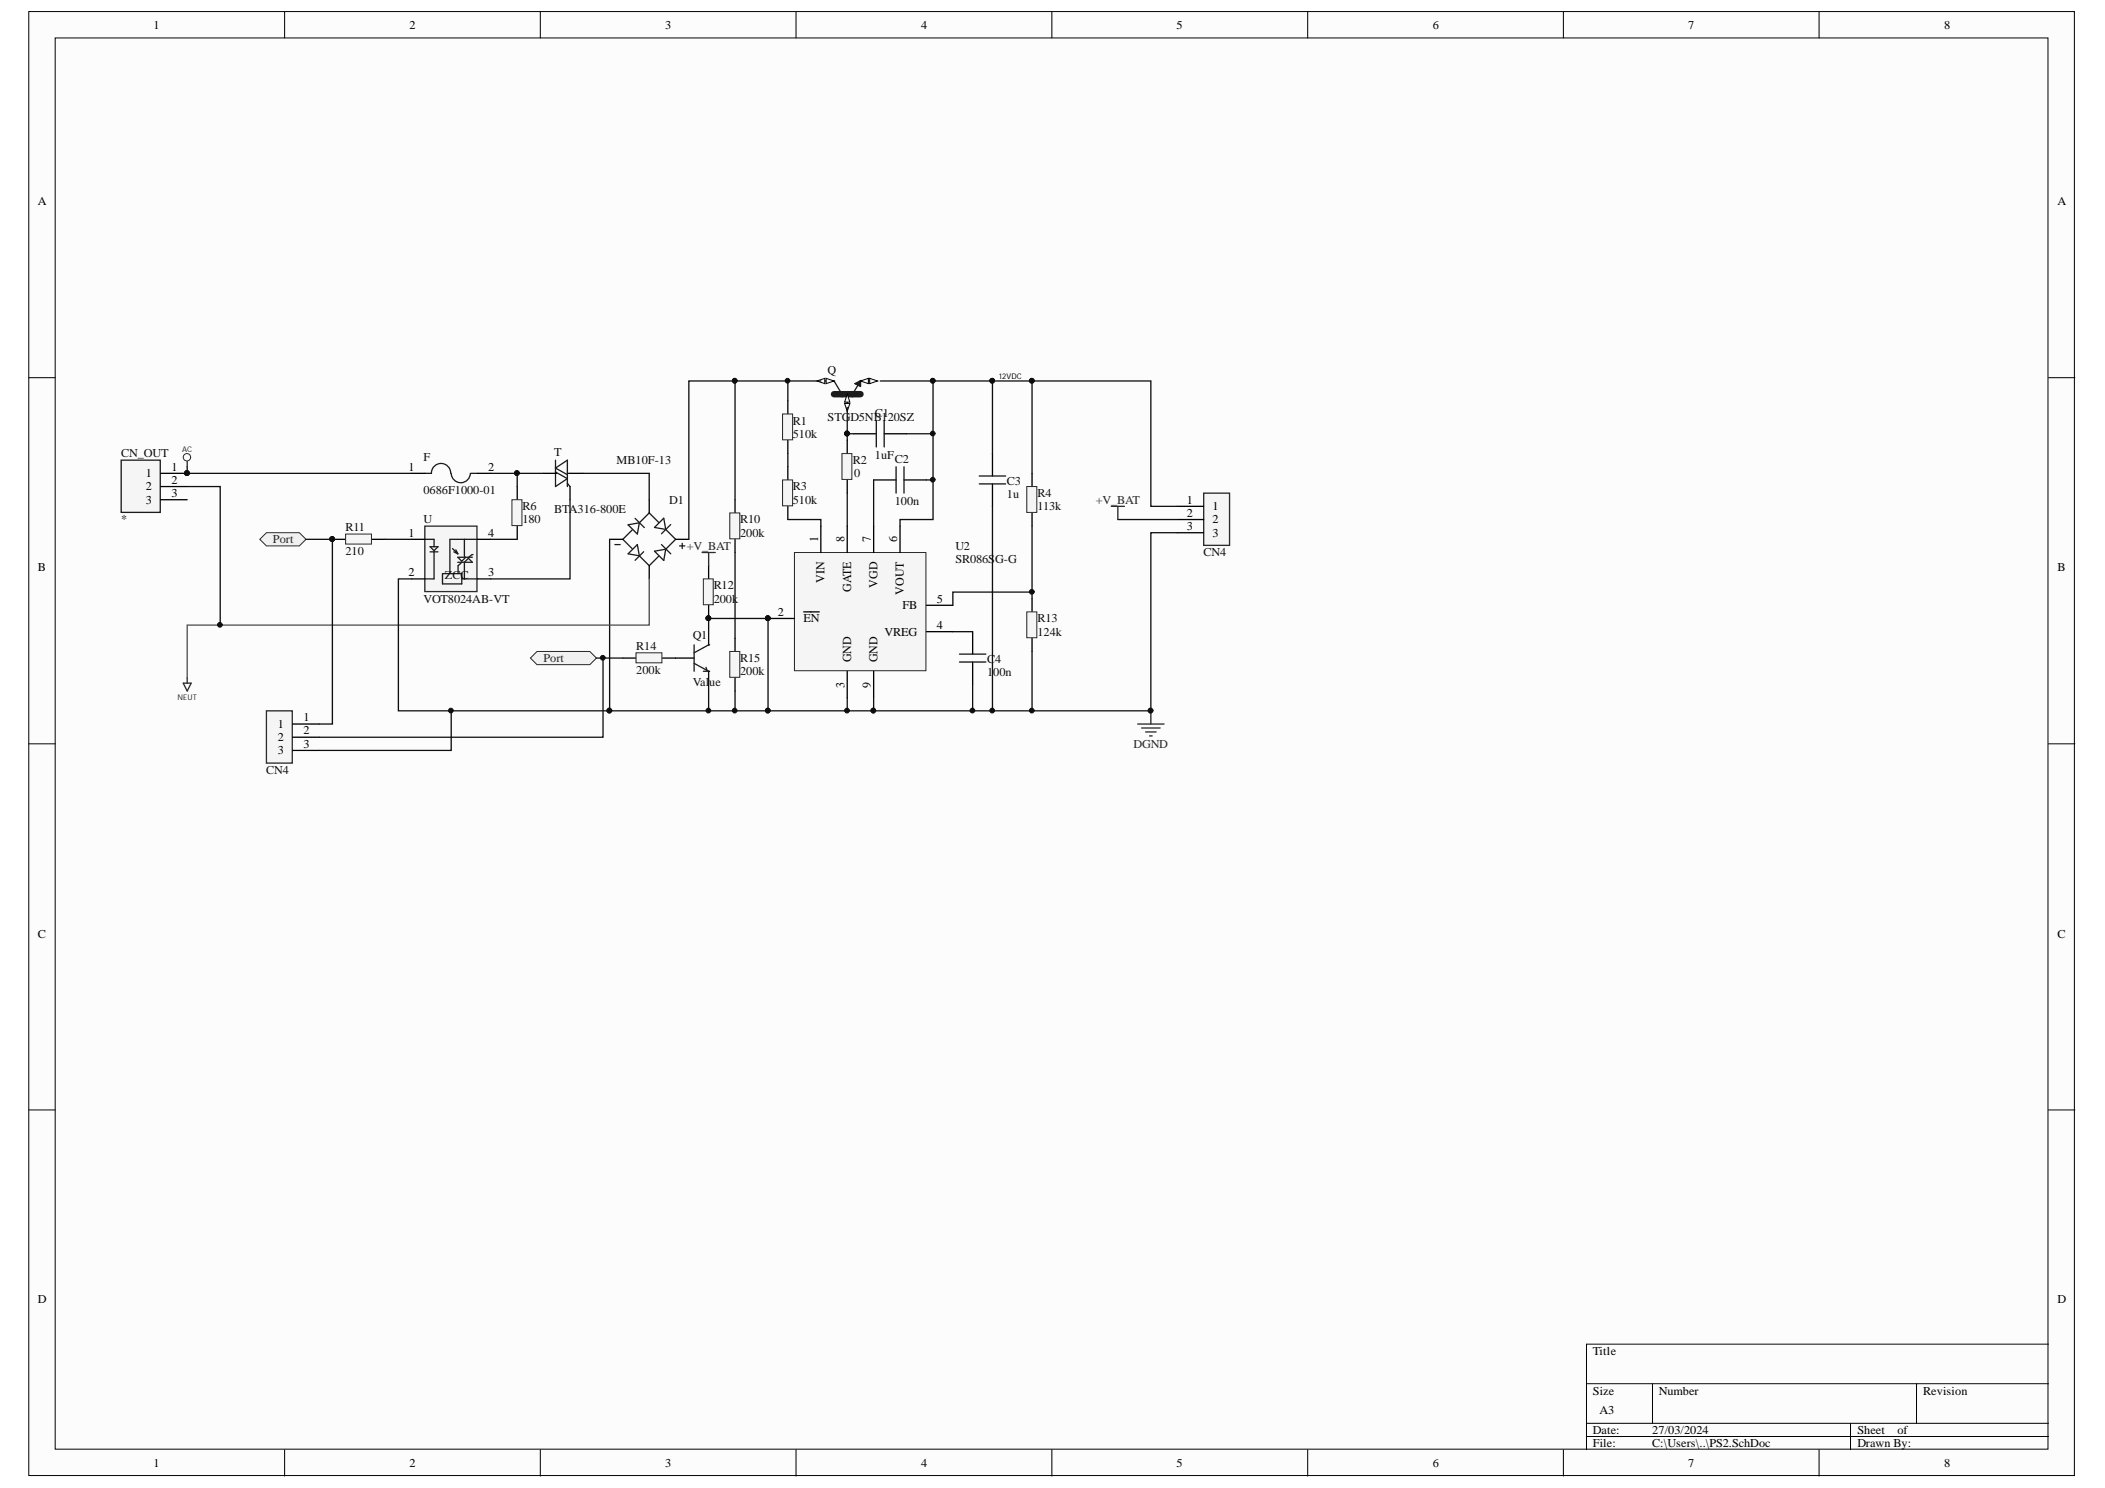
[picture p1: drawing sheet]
<svg xmlns="http://www.w3.org/2000/svg" width="297mm" height="210mm" viewBox="0 0 297 210" stroke-linecap="round" stroke-linejoin="round" font-family="sans-serif">
<g fill="#fcfcfc" stroke="#000" stroke-width=".14">
<path d="M4.1 1.6h288.6v206.5h-288.6z"/>
<path d="M7.8 5.4h281.2v199h-281.2z"/>
</g>
<g fill="none" stroke="#000" stroke-width=".14">
<path d="M40.2 1.6v3.8M76.2 1.6v3.8M112.3 1.6v3.8M148.4 1.6v3.8M184.5 1.6v3.8M220.6 1.6v3.8M256.7 1.6v3.8M4.1 53.3h3.7M289.1 53.3h3.7M4.1 104.9h3.7M289.1 104.9h3.7M4.1 156.6h3.7"/>
<path d="M289.1 156.6h3.7M223.9 195.2h65.2M233.2 195.2v5.6M270.4 195.2v5.6M289.1 189.6h-65.2v14.9M40.2 204.5v3.7M76.2 204.5v3.7M112.3 204.5v3.7M148.4 204.5v3.7M184.5 204.5v3.7M220.6 204.5v3.7M223.9 200.8h65.2"/>
<path d="M223.9 202.6h65.2M256.7 204.5v3.7M261.1 200.8v3.7"/>
</g>
<path d="M25.9 96.4h1.1l-.6 1.1zM26.4 95.6v.8" fill="none" stroke="#262626" stroke-width=".18"/>
<path d="M103.7 90v1.9M103.7 95.6v1.9" fill="none" stroke="#000" stroke-width=".18"/>
<path d="M103 91.9h1.4v3.6h-1.4z" fill="#f5f5f5" stroke="#262626" stroke-width=".14"/>
<path d="M103.7 70.5v1.9M103.7 76.1v1.8" fill="none" stroke="#000" stroke-width=".18"/>
<path d="M103 72.4h1.4v3.6h-1.4z" fill="#f5f5f5" stroke="#262626" stroke-width=".14"/>
<path d="M103.7 77.9v12.1" fill="none" stroke="#0e0e0e" stroke-width=".18"/>
<path d="M111.2 56.5v1.9M111.2 62.1v1.9" fill="none" stroke="#000" stroke-width=".18"/>
<path d="M110.4 58.4h1.4v3.6h-1.4z" fill="#f5f5f5" stroke="#262626" stroke-width=".14"/>
<path d="M111.2 65.8v1.9M111.2 71.4v1.9" fill="none" stroke="#000" stroke-width=".18"/>
<path d="M110.4 67.7h1.4v3.7h-1.4z" fill="#f5f5f5" stroke="#262626" stroke-width=".14"/>
<path d="M111.2 73.3h4.6v.9M111.2 64v1.8" fill="none" stroke="#0e0e0e" stroke-width=".18"/>
<path d="M145.6 84.5v1.8M145.6 90v1.9" fill="none" stroke="#000" stroke-width=".18"/>
<path d="M144.9 86.3h1.4v3.7h-1.4z" fill="#f5f5f5" stroke="#262626" stroke-width=".14"/>
<path d="M145.6 66.8v1.8M145.6 72.4v1.8" fill="none" stroke="#000" stroke-width=".18"/>
<path d="M144.9 68.6h1.4v3.7h-1.4z" fill="#f5f5f5" stroke="#262626" stroke-width=".14"/>
<path d="M119.6 62.1v1.9M119.6 67.7v1.9" fill="none" stroke="#000" stroke-width=".18"/>
<path d="M118.8 64h1.4v3.6h-1.4z" fill="#f5f5f5" stroke="#262626" stroke-width=".14"/>
<path d="M124.2 53.7h7.5M140 53.7h5.6v13.1M119.6 69.6v4.6M123.3 67.7v6.5M145.6 74.2v10.3M134.5 89.1h2.8M145.6 83.5h-11.1v1.9" fill="none" stroke="#0e0e0e" stroke-width=".18"/>
<path d="M120.5 61.2h3.2M123.3 67.7h3.1M124.8 61.2h3.1M127.6 67.7h3.1M140 64v3.1M140 68.3v3.1M137.3 89.1v3.2M137.3 93.4v3.2" fill="none" stroke="#000" stroke-width=".18"/>
<path d="M123.7 59.3v3.8M124.8 59.3v3.8M126.4 65.8v3.8M127.6 65.8v3.8M138.2 67.1h3.7M138.2 68.3h3.7M135.4 92.3h3.7M135.4 93.4h3.7" fill="none" stroke="#151515" stroke-width=".18"/>
<g fill="#0e0e0e" stroke="#0e0e0e" stroke-width=".14">
<circle cx="140" cy="53.7" r=".34"/>
<circle cx="145.6" cy="53.7" r=".34"/>
<circle cx="145.6" cy="83.5" r=".34"/>
<circle cx="131.6" cy="53.7" r=".33"/>
<circle cx="162.3" cy="100.2" r=".33"/>
</g>
<path d="M160.5 102.1h3.8M161.1 102.7h2.6M161.7 103.3h1.4M162.2 103.8h.4M162.4 100.3v1.8" fill="none" stroke="#262626" stroke-width=".18"/>
<path d="M169.9 69.6h3.6v7.3h-3.6z" fill="#f5f5f5" stroke="#262626" stroke-width=".18"/>
<path d="M46.9 76.1h1.9M52.5 76.1h1.9M166.1 71.4h3.8M166.1 73.3h3.8M166.1 75.1h3.8" fill="none" stroke="#000" stroke-width=".18"/>
<path d="M157.7 73.3h8.4" fill="none" stroke="#0e0e0e" stroke-width=".18"/>
<circle cx="46.9" cy="76" r=".34" fill="#0e0e0e" stroke="#0e0e0e" stroke-width=".14"/>
<path d="M48.8 75.3h3.6v1.4h-3.6z" fill="#f5f5f5" stroke="#262626" stroke-width=".14"/>
<g fill="#0e0e0e" stroke="#0e0e0e" stroke-width=".14">
<circle cx="46.9" cy="76" r=".34"/>
<circle cx="103.7" cy="100.2" r=".33"/>
</g>
<path d="M103.7 97.5v2.8" fill="none" stroke="#0e0e0e" stroke-width=".18"/>
<path d="M117.7 55.6h3.7" fill="none" stroke="#1c1c1c" stroke-width=".92"/>
<path d="M117.7 53.7l1.1 1.9M121.4 53.7l-1.1 1.9" fill="none" stroke="#1c1c1c" stroke-width=".18"/>
<path d="M119.6 55.6v1.9" fill="none" stroke="#000" stroke-width=".18"/>
<g fill="#fcfcfc" stroke="#000" stroke-width=".14">
<path d="M119.6 55.6l.3 1.1h-.7z"/>
<path d="M119.2 56.9h.7l-.3 1.1z"/>
</g>
<path d="M115.8 53.7h1.9" fill="none" stroke="#000" stroke-width=".18"/>
<g fill="#fcfcfc" stroke="#000" stroke-width=".14">
<path d="M116.6 53.4l1.1 .3-1.1 .4z"/>
<path d="M115.3 53.7l1.1-.3v.7z"/>
</g>
<g fill="none" stroke="#1c1c1c" stroke-width=".18">
<path d="M78.4 64.9v3.7l1.7-1.1M78.4 66.6l1.7 .9M80.1 67l-1.7-1 1.7-1.1v2.6M80.1 66.8h.3M86.8 76.8h.7M88.6 74l1.6-.2-.3 1.5zM88.6 78.1l1.3-1.3 .3 1.6zM89.2 74.8l-1.3 1.3 1.3 1.3M89.6 73.1l1.3 1.3M90.2 78.4l1.4 1.4 1.3-1.3M90.8 77.8l-1.2 1.2M92.4 77.8l1.5-.3-.2 1.6z"/>
<path d="M92.4 74.4l1.3-1.3 .2 1.6zM92.9 73.7l-1.3-1.3-1.4 1.4M93.3 76.8l1.3 1.3M93.9 74.7l1.4 1.4-1.4 1.4M94.6 74l-1.3 1.3M95.9 77h.7M96.3 76.6v.8"/>
</g>
<path d="M73 68.6v1.9M73 74.2v1.9M76.7 66.8h1.9M80.4 66.8h1.9M86 76.1h1.9M91.6 70.5v1.9M91.6 79.8v1.9M95.3 76.1h1.9" fill="none" stroke="#000" stroke-width=".18"/>
<path d="M82.3 66.8h9.3v3.7M86 76.1v24.2h22.4M103.7 70.5v-16.8h-6.5v22.4" fill="none" stroke="#0e0e0e" stroke-width=".18"/>
<g fill="#0e0e0e" stroke="#0e0e0e" stroke-width=".14">
<circle cx="103.7" cy="53.7" r=".33"/>
<circle cx="108.3" cy="100.2" r=".34"/>
<circle cx="86" cy="100.2" r=".34"/>
</g>
<path d="M72.2 70.5h1.5v3.6h-1.5z" fill="#f5f5f5" stroke="#262626" stroke-width=".14"/>
<path d="M59.9 74.2h7.4v9.2h-7.4z" fill="#f5f5f5" stroke="#262626" stroke-width=".18"/>
<g fill="none" stroke="#1c1c1c" stroke-width=".18">
<path d="M59.9 76.1h1.3v1M60.7 77.1h1.1l-.6 .6zM60.7 77.8h1.1M61.2 77.8v3.9h-1.3M63.6 66.8a1.36 1.36 0 0 0-1.4-1.4 1.36 1.36 0 0 0-1.3 1.4h-1M63.9 77.4l.7 .7M64 77.8l.6 .3M64.3 77.6l.3 .5M64.6 79.3h2.1l-.6-.5-.6 .5M65.1 79.4l-.5 .4v1.1M65.5 76.1v2.4M65.5 79.4v2.3"/>
<path d="M65.7 78.6l-.5 .6-.6-.6h2.1M66.4 66.8a1.35 1.35 0 0 1-1.4 1.3 1.35 1.35 0 0 1-1.3-1.3M66.5 66.8h.9M66.6 78.3l-.5 .3M66.6 78.2h.1M67.4 76.1h-3.9v4.8M62.4 80.9h2.8v1.5h-2.8zM65.2 81.7h2.2"/>
</g>
<path d="M58.1 76.1h1.8M58.1 66.8h1.8M67.4 76.1h1.9M67.4 66.8h1.9M58.1 81.7h1.8M67.4 81.7h1.9" fill="none" stroke="#000" stroke-width=".18"/>
<path d="M26.4 65.8v1h31.7M54.4 76.1h3.7M69.3 76.1h3.7M69.3 66.8h3.7M76.7 66.8h-3.7v1.8M80.4 70.5v11.2h-11.1" fill="none" stroke="#0e0e0e" stroke-width=".18"/>
<g fill="#0e0e0e" stroke="#0e0e0e" stroke-width=".14">
<circle cx="72.9" cy="66.7" r=".33"/>
<circle cx="26.4" cy="66.7" r=".34"/>
</g>
<circle cx="26.4" cy="64.5" r=".52" fill="none" stroke="#262626" stroke-width=".14"/>
<path d="M26.4 65.1v.7" fill="none" stroke="#262626" stroke-width=".18"/>
<path d="M112.1 77.9h18.6v16.7h-18.6z" fill="#f5f5f5" stroke="#262626" stroke-width=".14"/>
<g fill="none" stroke="#000" stroke-width=".18">
<path d="M100 79.8v1.9M115.8 74.2v3.7M119.6 74.2v3.7M123.3 74.2v3.7M127 74.2v3.7M95.3 92.8h2.6M100 94.7h.1M100 91h.1M100 85.4v1.8M108.4 87.2h3.7M113.4 86.3h2.2M119.6 94.7v3.7"/>
<path d="M123.3 94.7v3.7M130.7 85.4h3.8M130.7 89.1h3.8"/>
</g>
<g fill="#0e0e0e" stroke="#0e0e0e" stroke-width=".14">
<circle cx="108.3" cy="87.2" r=".34"/>
<circle cx="131.6" cy="53.7" r=".33"/>
<circle cx="140" cy="53.7" r=".34"/>
<circle cx="131.6" cy="61.2" r=".33"/>
<circle cx="131.6" cy="67.7" r=".33"/>
<circle cx="119.5" cy="61.2" r=".34"/>
<circle cx="103.7" cy="53.7" r=".33"/>
<circle cx="111.1" cy="53.7" r=".33"/>
<circle cx="137.2" cy="100.2" r=".34"/>
<circle cx="140" cy="100.2" r=".34"/>
<circle cx="145.6" cy="100.2" r=".34"/>
<circle cx="119.5" cy="100.2" r=".34"/>
<circle cx="100" cy="100.2" r=".34"/>
<circle cx="123.2" cy="100.2" r=".33"/>
<circle cx="108.3" cy="100.2" r=".34"/>
<circle cx="100" cy="87.2" r=".34"/>
</g>
<g fill="none" stroke="#0e0e0e" stroke-width=".18">
<path d="M103.7 53.7h12.1M111.2 53.7v2.8M119.6 57.5v4.6M119.6 61.2h.9M127.9 61.2h3.8M130.7 67.7h1M140 64v-10.3h-8.3v19.6h-4.7v.9M140 71.4v28.9M100 91v-3.8h8.4v13.1h14.9M100 94.7v5.6M119.6 98.4v1.9M137.3 96.6v3.7"/>
<path d="M145.6 91.9v8.4"/>
</g>
<path d="M97.9 93.6l2.1 1.1M97.9 91v3.7M99.6 94.1l.2 .6h-.5M100 91l-2.1 1.1" fill="none" stroke="#1c1c1c" stroke-width=".18"/>
<path d="M99.3 81.7h1.3v3.6h-1.3z" fill="#f5f5f5" stroke="#262626" stroke-width=".14"/>
<circle cx="100" cy="87.2" r=".34" fill="#0e0e0e" stroke="#0e0e0e" stroke-width=".14"/>
<path d="M99.1 77.9h1.8M100 77.9v1.9" fill="none" stroke="#262626" stroke-width=".18"/>
<path d="M87.9 92.8h1.9M93.5 92.8h1.8" fill="none" stroke="#000" stroke-width=".18"/>
<path d="M89.8 92.1h3.6v1.4h-3.6z" fill="#f5f5f5" stroke="#262626" stroke-width=".14"/>
<path d="M91.6 81.7v6.5h-65.2v7.4" fill="none" stroke="#4e4e4e" stroke-width=".18"/>
<g fill="#f0f0f0" stroke="#262626" stroke-width=".14">
<path d="M74.8 92.8l1-.9h7.4l1 .9-1 1h-7.4z" fill-rule="evenodd"/>
<path d="M36.7 76.1l.9-1h4.6l1 1-1 .9h-4.6z" fill-rule="evenodd"/>
</g>
<path d="M58.1 81.7h-1.9v18.6h29.8" fill="none" stroke="#0e0e0e" stroke-width=".18"/>
<circle cx="86" cy="100.2" r=".34" fill="#0e0e0e" stroke="#0e0e0e" stroke-width=".14"/>
<path d="M17.1 64.9h5.5v7.4h-5.5z" fill="#f5f5f5" stroke="#1c1c1c" stroke-width=".18"/>
<path d="M22.7 66.8h3.7M22.7 68.6h3.7M22.7 70.5h3.7" fill="none" stroke="#000" stroke-width=".18"/>
<g fill="#0e0e0e" stroke="#0e0e0e" stroke-width=".14">
<circle cx="26.4" cy="66.7" r=".34"/>
<circle cx="123.2" cy="100.2" r=".33"/>
<circle cx="162.3" cy="100.2" r=".33"/>
<circle cx="145.6" cy="53.7" r=".34"/>
<circle cx="31" cy="88.1" r=".33"/>
</g>
<path d="M156.8 71.4h1.9M157.7 71.4v1.9" fill="none" stroke="#262626" stroke-width=".18"/>
<path d="M145.6 53.7h16.8v17.7h3.7M26.4 68.6h4.7v19.6M166.1 75.1h-3.7v25.2h-39.1v-1.9" fill="none" stroke="#0e0e0e" stroke-width=".18"/>
<path d="M37.6 100.3h3.6v7.3h-3.6z" fill="#f5f5f5" stroke="#262626" stroke-width=".18"/>
<path d="M41.3 102.1h3.7M41.3 104h3.7M41.3 105.9h3.7" fill="none" stroke="#000" stroke-width=".18"/>
<path d="M43.2 76.1h3.7v26h-1.9M84.2 92.8h3.7M85.1 92.8v11.2h-40.1M63.7 100.3v5.6h-18.7" fill="none" stroke="#0e0e0e" stroke-width=".18"/>
<g fill="#0e0e0e" stroke="#0e0e0e" stroke-width=".14">
<circle cx="46.9" cy="76" r=".34"/>
<circle cx="85.1" cy="92.8" r=".34"/>
<circle cx="63.6" cy="100.2" r=".33"/>
</g>
<text font-size="2.8" x="79.7" y="70">PIT0G</text>
<g font-size="1.7">
<text x="21.7" y="4.1">1</text>
<text x="57.8" y="4.1">2</text>
<text x="93.9" y="4.1">3</text>
<text x="130" y="4.1">4</text>
<text x="166" y="4.1">5</text>
<text x="202.2" y="4.1">6</text>
<text x="238.2" y="4.1">7</text>
<text x="274.4" y="4.1">8</text>
<text x="5.3" y="28.9">A</text>
<text x="290.4" y="28.9">A</text>
<text x="20.6" y="67.3">1</text>
<text x="20.6" y="69.2">2</text>
<text x="20.6" y="71">3</text>
<text x="24.2" y="66.4">1</text>
<text x="24.2" y="68.3">2</text>
<text x="24.2" y="70.1">3</text>
<text x="57.6" y="66.4">1</text>
<text x="68.9" y="66.4">2</text>
<text x="167.5" y="71">1</text>
<text x="171.1" y="72">1</text>
<text x="57.6" y="75.7">1</text>
<text x="68.9" y="75.7">4</text>
<text x="115.4" y="76.5" transform="rotate(-90 115.4 76.5)">1</text>
<text x="119.2" y="76.5" transform="rotate(-90 119.2 76.5)">8</text>
<text x="122.9" y="76.5" transform="rotate(-90 122.9 76.5)">7</text>
<text x="126.6" y="76.5" transform="rotate(-90 126.6 76.5)">6</text>
<text x="167.5" y="72.9">2</text>
<text x="167.5" y="74.8">3</text>
<text x="171.1" y="73.8">2</text>
<text x="171.1" y="75.7">3</text>
<text x="5.3" y="80.6">B</text>
<text x="57.6" y="81.3">2</text>
<text x="68.9" y="81.3">3</text>
<text x="116.4" y="82.2" transform="rotate(-90 116.4 82.2)">VIN</text>
<text x="120.1" y="83.6" transform="rotate(-90 120.1 83.6)">GATE</text>
<text x="123.8" y="82.9" transform="rotate(-90 123.8 82.9)">VGD</text>
<text x="127.5" y="83.9" transform="rotate(-90 127.5 83.9)">VOUT</text>
<text x="290.4" y="80.6">B</text>
<text x="109.8" y="86.9">2</text>
<text x="113.4" y="87.8">EN</text>
<text x="124.8" y="89.7">VREG</text>
<text x="127.4" y="85.9">FB</text>
<text x="132.2" y="85">5</text>
<text x="132.2" y="88.7">4</text>
<text x="120.1" y="93.4" transform="rotate(-90 120.1 93.4)">GND</text>
<text x="123.8" y="93.4" transform="rotate(-90 123.8 93.4)">GND</text>
<text x="42.8" y="101.7">1</text>
<text x="119.2" y="97" transform="rotate(-90 119.2 97)">3</text>
<text x="122.9" y="97" transform="rotate(-90 122.9 97)">9</text>
<text x="39.2" y="102.7">1</text>
<text x="39.2" y="104.5">2</text>
<text x="39.2" y="106.4">3</text>
<text x="42.8" y="103.6">2</text>
<text x="42.8" y="105.5">3</text>
<text x="5.3" y="132.3">C</text>
<text x="290.4" y="132.3">C</text>
<text x="5.3" y="183.9">D</text>
<text x="290.4" y="183.9">D</text>
<text x="224.8" y="191.1">Title</text>
<text x="224.8" y="196.7">Size</text>
<text x="234.1" y="196.7">Number</text>
<text x="271.4" y="196.7">Revision</text>
<text x="224.8" y="202.3">Date:</text>
<text x="225.7" y="199.5">A3</text>
<text x="233.1" y="202.3">27/03/2024</text>
<text x="262.1" y="202.3">Sheet</text>
<text x="267.7" y="202.3">of</text>
<text x="21.7" y="207">1</text>
<text x="57.8" y="207">2</text>
<text x="93.9" y="207">3</text>
<text x="130" y="207">4</text>
<text x="166" y="207">5</text>
<text x="202.2" y="207">6</text>
<text x="224.8" y="204.2">File:</text>
<text x="233.1" y="204.2">C:\Users\..\PS2.SchDoc</text>
<text x="238.2" y="207">7</text>
<text x="262.1" y="204.2">Drawn By:</text>
<text x="274.4" y="207">8</text>
</g>
<g font-size="1.7" fill="#0e0e0e">
<text x="116.8" y="52.8">Q</text>
<text x="111.9" y="59.9">R1</text>
<text x="116.8" y="59.4">STG</text>
<text x="120" y="59.4">D5NB120SZ</text>
<text x="123.5" y="58.8">C1</text>
<text x="17.1" y="64.5">CN_OUT</text>
<text x="59.7" y="65">F</text>
<text x="78.2" y="64.4">T</text>
<text x="87" y="65.5">MB10F-13</text>
<text x="111.9" y="61.7">510k</text>
<text x="120.3" y="65.5">R2</text>
<text x="123.5" y="64.7">1uF</text>
<text x="126.3" y="65.3">C2</text>
<text x="59.7" y="69.7">0686F1000-01</text>
<text x="73.7" y="72">R6</text>
<text x="94.4" y="71">D1</text>
<text x="111.9" y="69.2">R3</text>
<text x="111.9" y="71">510k</text>
<text x="120.5" y="67.3">0</text>
<text x="126.3" y="71.2">100n</text>
<text x="142.1" y="68.4">C3</text>
<text x="142.1" y="70.3">1u</text>
<text x="146.4" y="70.1">R4</text>
<text x="146.4" y="72">113k</text>
<text x="17.1" y="73.8">*</text>
<text x="48.7" y="74.9">R11</text>
<text x="59.7" y="73.8">U</text>
<text x="73.7" y="73.8">180</text>
<text x="78.2" y="72.4">BTA316-800E</text>
<text x="104.4" y="73.8">R10</text>
<text x="104.4" y="75.7">200k</text>
<text x="134.8" y="77.6">U2</text>
<text x="48.7" y="78.3">210</text>
<text x="62.8" y="81.7">ZCC</text>
<text x="100.7" y="83.1">R12</text>
<text x="134.8" y="79.4">SR086SG-G</text>
<text x="169.8" y="78.5">CN4</text>
<text x="59.7" y="85">VOT8024AB-VT</text>
<text x="100.7" y="85">200k</text>
<text x="146.4" y="87.8">R13</text>
<text x="146.4" y="89.7">124k</text>
<text x="89.8" y="91.7">R14</text>
<text x="89.8" y="95.1">200k</text>
<text x="97.7" y="90.1">Q1</text>
<text x="104.4" y="93.4">R15</text>
<text x="104.4" y="95.2">200k</text>
<text x="139.3" y="93.5">C</text>
<text x="139.3" y="95.4">100n</text>
<text x="140.4" y="93.5">4</text>
<text x="97.7" y="96.8">Val</text>
<text x="100.1" y="96.8">ue</text>
<text x="37.6" y="109.2">CN4</text>
</g>
<g font-size="1.7" fill="#262626">
<text x="154.6" y="71">+V_BAT</text>
<text x="38.5" y="76.6">Port</text>
<text x="96.9" y="77.6">+V_BAT</text>
<text x="76.7" y="93.4">Port</text>
<text x="159.9" y="105.5">DGND</text>
</g>
<text font-size="1.4" x="121" y="53.9">PIQ0P$3</text>
<text font-size="1.1" x="141" y="53.5">12VDC</text>
<g font-size="1.1" fill="#262626">
<text x="25.7" y="63.7">AC</text>
<text x="25" y="98.7">NEUT</text>
</g>
</svg>
